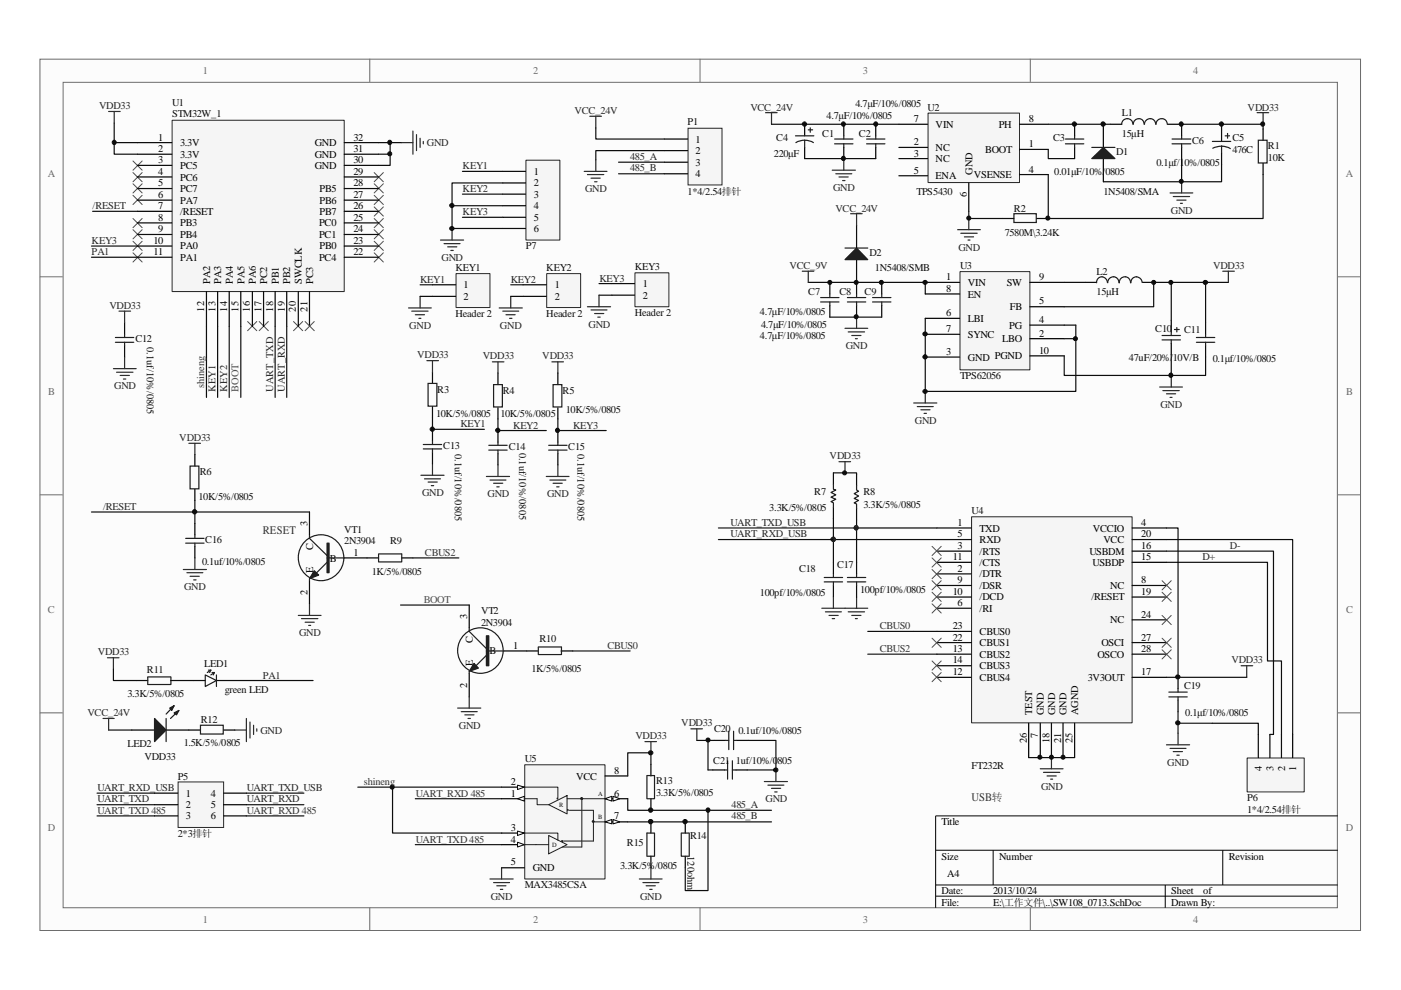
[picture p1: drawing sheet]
<svg xmlns="http://www.w3.org/2000/svg" width="297mm" height="210mm" viewBox="0 0 297 210" stroke-linecap="round" stroke-linejoin="round" font-family="sans-serif">
<path d="M8.6 12.6h279.9v184.7h-279.9z" fill="#fcfcfc"/>
<path d="M8.5 12.5h280v184.8h-280z" fill="none" stroke="#6a6a6a" stroke-width=".21"/>
<path d="M13.5 17.5h270v175h-270z" fill="#fcfcfc"/>
<g fill="none" stroke="#6a6a6a" stroke-width=".21">
<path d="M13.4 17.5h270.1v175h-270.1zM78.4 12.5v4.9M148.4 12.5v4.9M218.4 12.5v4.9M8.5 58.7h4.8M283.6 58.7h4.9M8.5 104.9h4.8M283.6 104.9h4.9M8.5 151.1h4.8M283.6 151.1h4.9M78.4 192.5v4.9M148.4 192.5v4.9"/>
<path d="M218.4 192.5v4.9"/>
</g>
<path d="M283.6 173h-85.2v19.5M198.4 180.3h85.2M198.4 187.6h85.2M198.4 190h85.2M210.6 180.3v7.3M247.1 187.6v4.9M259.2 180.3v7.3" fill="none" stroke="#000" stroke-width=".21"/>
<g fill="#0e0e0e" stroke="#0e0e0e" stroke-width=".21">
<circle cx="176.7" cy="114.4" r=".45"/>
<circle cx="181.5" cy="111.9" r=".44"/>
</g>
<path d="M146 27.3h7.1v11.9h-7.1z" fill="#f5f5f5"/>
<path d="M145.9 27.2h7.2v12h-7.2z" fill="none" stroke="#262626" stroke-width=".21"/>
<g fill="none" stroke="#000" stroke-width=".25">
<path d="M140.9 29.5h4.9M140.9 31.9h4.9M140.9 34.4h4.9M140.9 36.8h4.9M170.6 26.3v2.5M170.6 31.3v2.3M178.9 26.3v2.5M178.9 31.3v2.3M185.7 26.3v2.5M185.7 31.3v2.3M227.8 26.3v2.5M227.8 31.3v2.3"/>
<path d="M233.9 26.3v5M233.9 33.6v4.9M235.4 26.3h2.4M247.6 26.3h2.4M250.5 26.3v2.5M250.5 31.3v2.3M259 27.5v2.5M259 32.4v2.5M267.8 27.4v2.3M267.8 34.6v2.4M212.5 46.3h2.5M219.8 46.3h2.4"/>
<path d="M27.9 154.8h4.9M28.9 144.3h2.4M35.2 154.8h4.8M36.2 144.3h2.4M41.1 144.3h2.4M45.9 144.3h2.4"/>
</g>
<g fill="none" stroke="#1c1c1c" stroke-width=".25">
<path d="M168.7 28.8h3.9M170.6 29.7l1.2 .2 .7 .3M170.6 29.7l-1.2 .2-.7 .3M170.6 29.7v1.6M171.4 27.5h.9M171.8 27.1v.9M177 29.5h3.8M177 30.5h3.8M178.9 28.8v.7M178.9 30.5v.8M183.7 29.5h3.9M183.7 30.5h3.9"/>
<path d="M185.7 28.8v.7M185.7 30.5v.8M225.9 29.5h3.9M225.9 30.5h3.9M227.8 28.8v.7M227.8 30.5v.8M231.5 31.3h4.9M237.8 26.3a1.19 1.19 0 0 1 1.2-1.1 1.19 1.19 0 0 1 1.2 1.1M240.3 26.3a1.14 1.14 0 0 1 1.1-1.1 1.14 1.14 0 0 1 1.2 1.1M242.7 26.3a1.19 1.19 0 0 1 1.1-1.1 1.19 1.19 0 0 1 1.2 1.1M245.1 26.3a1.19 1.19 0 0 1 1.2-1.1 1.19 1.19 0 0 1 1.2 1.1M248.5 29.5h4"/>
<path d="M248.5 30.5h4M250.5 28.8v.7M250.5 30.5v.8M257 30h3.9M259 31l1.2 .2 .7 .3M259 31l-1.9 .4M259 31v1.4M259.8 28.8h.9M260.3 28.3v1M266.8 29.7h1.8v4.9h-1.8zM215 45.3h4.7v1.9h-4.7zM31.3 143.6v1.4"/>
<path d="M31.3 143.5h4.9M35.2 152.3v4.9M36.2 143.5v1.6h-4.9M36.9 149.6l-1.7 1.8M37.9 150.6l-1.7 1.7M43.5 143.1l2.4 1.2-2.4 1.3zM44.2 142.1h.5M44.7 142.1l-.8 .5M44.7 142.1l-.3 .5M45 142.6h.5M45.5 142.6l-.8 .5M45.5 142.6l-.3 .5"/>
<path d="M45.9 143.1v2.5"/>
</g>
<g fill="#1c1c1c" stroke="#1c1c1c" stroke-width=".25">
<path d="M231.5 33.6l2.4-2.3 2.5 2.3z" fill-rule="evenodd"/>
<path d="M32.8 152.3l2.4 2.5-2.4 2.4z" fill-rule="evenodd"/>
<path d="M36.9 151.1l1-.5-.5 1z" fill-rule="evenodd"/>
<path d="M36 150.1l.9-.5-.5 1z" fill-rule="evenodd"/>
</g>
<g fill="none" stroke="#262626" stroke-width=".25">
<path d="M123.9 36.3h4.8M124.5 37h3.5M125.1 24.7h2.4M125.3 37.8h2M126.1 38.5h.5M126.3 24.7v2.4M126.3 33.9v2.4M266.5 23.9h2.5M267.8 23.9v2.4M22.8 139.5h2.4M24 139.5v2.4M49.8 154.8h2.4"/>
<path d="M52.2 152.3v4.9M53 153.1v3.4M53.8 153.8v1.9M54.4 154.5v.5"/>
</g>
<path d="M24.2 26.1v6.6h4.9M24.2 30.2h4.9M126.3 27.1v2.4h14.6M140.9 31.9h-14.6v2M19.6 44.8h9.5M51.1 69.2v15.1M24 141.9v2.4h4.9" fill="none" stroke="#0e0e0e" stroke-width=".25"/>
<g fill="none" stroke="#4c4c4c" stroke-width=".21">
<path d="M28.2 36.6l1.9 1.9M28.2 39l1.9 1.9M28.2 34.1l1.9 2M30.1 36.6l-1.9 1.9M30.1 39l-1.9 1.9M30.1 34.1l-1.9 2M79.3 36.6l2 1.9M79.3 39l2 1.9M81.3 36.6l-2 1.9M81.3 39l-2 1.9M28.2 41.4l1.9 2M28.2 46.3l1.9 2"/>
<path d="M28.2 48.7l1.9 1.9M28.2 51.2l1.9 1.9M28.2 53.6l1.9 2M30.1 41.4l-1.9 2M30.1 46.3l-1.9 2M30.1 48.7l-1.9 1.9M30.1 51.2l-1.9 1.9M30.1 53.6l-1.9 2M79.3 41.4l2 2M79.3 51.2l2 1.9M79.3 53.6l2 2M79.3 43.9l2 1.9"/>
<path d="M79.3 46.3l2 2M79.3 48.7l2 1.9M81.3 41.4l-2 2M81.3 51.2l-2 1.9M81.3 53.6l-2 2M81.3 43.9l-2 1.9M81.3 46.3l-2 2M81.3 48.7l-2 1.9M52.5 68.2l1.9 1.9M54.4 68.2l-1.9 1.9M54.9 68.2l2 1.9M56.9 68.2l-2 1.9"/>
<path d="M62.2 68.2l2 1.9M64.2 68.2l-2 1.9"/>
</g>
<path d="M36.6 25.6h36.4v36.2h-36.4z" fill="#f5f5f5"/>
<path d="M36.5 25.5h36.5v36.3h-36.5z" fill="none" stroke="#262626" stroke-width=".21"/>
<g fill="none" stroke="#000" stroke-width=".25">
<path d="M29.1 30.2h7.3M29.1 32.7h7.3M29.1 35.1h7.3M29.1 37.5h7.3M29.1 40h7.3M73 30.2h7.3M73 32.7h7.3M73 35.1h7.3M73 37.5h7.3M73 40h7.3M29.1 42.4h7.3M29.1 44.8h7.3"/>
<path d="M29.1 47.3h7.3M29.1 49.7h7.3M29.1 52.2h7.3M29.1 54.5h7.3M73 42.4h7.3M73 44.8h7.3M73 47.3h7.3M73 49.7h7.3M73 52.2h7.3M73 54.5h7.3M43.8 61.8v7.4M46.1 61.8v7.4"/>
<path d="M48.6 61.8v7.4M51.1 61.8v7.4M53.5 61.8v7.4M55.9 61.8v7.4M58.3 61.8v7.4M60.8 61.8v7.4M63.2 61.8v7.4M65.6 61.8v7.4"/>
</g>
<g fill="none" stroke="#0e0e0e" stroke-width=".25">
<path d="M80.3 30.2h4.9M80.3 32.7h2.4M82.7 30.2v4.9h-2.4M131.1 34.4h9.8M131.1 36.8h9.8M43.8 69.2v15.1M58.3 69.2v15.1M60.8 69.2v15.1M20.6 170.6h12.2M20.6 168.2h12.2M20.6 173h12.2M52.2 170.6h12.2"/>
<path d="M52.2 168.2h12.2M52.2 173h12.2"/>
</g>
<path d="M23 23.6h2.5M24.2 23.6v2.5M85.2 30.2h2.3M87.5 27.8v4.9M88.3 28.5v3.4M89.1 29.3v2M89.7 30v.5" fill="none" stroke="#262626" stroke-width=".25"/>
<path d="M64.7 68.2l1.9 1.9M66.6 68.2l-1.9 1.9" fill="none" stroke="#4c4c4c" stroke-width=".21"/>
<path d="M206.1 109.7h33.9v43.6h-33.9z" fill="#f5f5f5"/>
<path d="M206 109.6h34v43.7h-34z" fill="none" stroke="#262626" stroke-width=".21"/>
<g fill="none" stroke="#000" stroke-width=".25">
<path d="M91.7 78.9v2.4M91.7 86.2v2.4M91.7 91v2.5M91.7 95.9v2.4M176.7 119.2v2.5M198.6 111.9h7.3M198.6 116.9h7.3M198.6 114.4h7.3M198.6 119.2h7.3M240 111.9h7.3M240 116.9h7.3M240 114.4h7.3"/>
<path d="M240 119.2h7.3M99.5 128.3v4.8M106.8 138h4.9M176.7 124.1v2.5M198.6 121.7h7.3M198.6 129h7.3M198.6 124.1h7.3M198.6 126.6h7.3M198.6 138.7h7.3M198.6 136.2h7.3M198.6 133.9h7.3M240 124.1h7.3"/>
<path d="M240 126.6h7.3M240 138.7h7.3M240 136.2h7.3M240 131.4h7.3M99.5 142.8v5M198.6 143.6h7.3M198.6 141.2h7.3M218.1 153.3v7.3M220.6 153.3v7.3M222.9 153.3v7.3M225.4 153.3v7.3M227.8 153.3v7.3"/>
<path d="M240 143.6h7.3"/>
</g>
<path d="M176.7 114.4h21.9M176.7 110v9.2M181.6 111.9h17M181.6 110.3v8.9M247.3 111.9h2.5v31.7h-2.5M247.3 114.4h26.8v41.3M84.9 128.3h14.6M193.7 133.9h4.9M257 153.3h9.8v2.4M218.1 160.6h9.7" fill="none" stroke="#0e0e0e" stroke-width=".25"/>
<g fill="none" stroke="#262626" stroke-width=".25">
<path d="M91.7 98.3v2.5M89.2 100.8h4.9M90 101.5h3.4M90.8 102.2h1.9M91.4 103h.5M174.2 129h9.8M175 129.7h3.4M175.8 130.5h1.9M176.4 131.2h.6M176.7 126.6v2.4M179.8 129.7h3.5M180.6 130.5h1.9"/>
<path d="M181.4 131.2h.4M181.6 126.6v2.4M97 150.1h4.9M97.8 150.9h3.4M98.6 151.6h1.9M99.2 152.3h.5M99.5 147.8v2.3M247.3 157.9h4.9M248.1 158.7h3.4M248.8 159.4h1.9M249.8 155.5v2.4M220.6 163h4.8"/>
<path d="M221.2 163.8h3.5M222 164.5h1.9M222.8 165.2h.4M222.9 160.6v2.4M249.5 160.1h.5"/>
</g>
<g fill="none" stroke="#4c4c4c" stroke-width=".21">
<path d="M197.6 118.3l2 1.9M197.6 115.8l2 2M199.6 118.3l-2 1.9M199.6 115.8l-2 2M197.6 135.3l2 2M197.6 128l2 2M197.6 125.6l2 1.9M197.6 123.1l2 2M197.6 120.7l2 2M199.6 135.3l-2 2M199.6 128l-2 2M199.6 125.6l-2 1.9"/>
<path d="M199.6 123.1l-2 2M199.6 120.7l-2 2M246.4 123.1l1.9 2M246.4 125.6l1.9 1.9M246.4 130.5l1.9 1.9M246.4 135.3l1.9 2M246.4 137.8l1.9 1.9M248.3 123.1l-1.9 2M248.3 125.6l-1.9 1.9M248.3 130.5l-1.9 1.9M248.3 135.3l-1.9 2M248.3 137.8l-1.9 1.9"/>
<path d="M197.6 142.6l2 1.9M197.6 140.1l2 2M199.6 142.6l-2 1.9M199.6 140.1l-2 2"/>
</g>
<path d="M152.3 114.4h24.4M152.3 111.9h29.3M121.4 138h12.2M184 138.7h14.6M184 133.9h9.7M249.8 150.9v4.6M249.8 153.3h7.2" fill="none" stroke="#151515" stroke-width=".25"/>
<g fill="none" stroke="#1c1c1c" stroke-width=".25">
<path d="M89.7 94.2h3.9M89.7 95.2h3.9M90.8 81.3h1.8v4.8h-1.8zM91.7 93.5v.7M91.7 95.2v.7M99.5 133.1v.8l3.6 3.6M103.1 139l-2.2 2.2M103.1 138h3.7M174.8 122.4h3.8M174.8 123.4h3.8M176.7 121.7v.7M176.7 123.4v.7"/>
<path d="M99.5 142.3v.5"/>
<circle cx="101.9" cy="137.9" r="4.8"/>
</g>
<g fill="#262626" stroke="#262626" stroke-width=".21">
<circle cx="176.7" cy="114.4" r=".45"/>
<circle cx="181.5" cy="111.9" r=".44"/>
</g>
<g fill="#1c1c1c" stroke="#1c1c1c" stroke-width=".25">
<path d="M103.1 134.8h.5v6.4h-.5z" fill-rule="evenodd"/>
<path d="M100.5 140.6l.9 1.1-1.9 .6z" fill-rule="evenodd"/>
</g>
<path d="M37.8 165.9h9.6v9.5h-9.6z" fill="#f5f5f5"/>
<path d="M37.8 165.8h9.6v9.6h-9.6z" fill="none" stroke="#262626" stroke-width=".21"/>
<path d="M65.6 108.6v4.8M73 118.3h7.3M85.2 118.3h2.3M65.6 123.1v4.9M32.8 168.2h4.9M32.8 170.6h4.9M32.8 173h4.9M47.4 168.2h4.8M47.4 170.6h4.8M47.4 173h4.8M145.3 174.3v2.3M145.3 181.5v2.5" fill="none" stroke="#000" stroke-width=".25"/>
<g fill="none" stroke="#262626" stroke-width=".25">
<path d="M177.9 97.9h2.4M179.2 97.9v2.4M41.3 118.3v2.4M38.9 120.7h4.9M39.6 121.4h3.4M40.3 122.2h1.9M41.1 123h.5M63.2 130.5h4.9M63.9 131.2h3.5M64.7 131.9h1.9M65.4 132.6h.5M65.6 128v2.5"/>
<path d="M136.7 157.2h2.5M138 157.2v2.4M263.1 141.2h2.5M264.3 141.2v2.4M103.9 186.4h4.9M104.6 187.1h3.4M105.3 187.8h2M106.1 188.6h.5M106.3 184v2.4M135.6 186.4h4.8M136.3 187.1h3.4M137 187.8h1.9"/>
<path d="M137.8 188.6h.5M138 184v2.4"/>
</g>
<path d="M19.4 108.6h21.9v2.4M41.3 106.1v2.5h24.3M87.5 118.3h9.8M249.8 143.6h14.5" fill="none" stroke="#0e0e0e" stroke-width=".25"/>
<g fill="none" stroke="#1c1c1c" stroke-width=".25">
<path d="M65.6 113.4v.7l3.7 3.7M69.3 119.2l-2.2 2.2M69.3 118.3h3.7M80.3 117.4h4.9v1.7h-4.9M80.3 117.5v1.6M65.6 122.7v.4M144.4 176.6v4.9h1.6M144.5 176.6h1.5M146.1 176.6v4.9"/>
<circle cx="68" cy="118.2" r="4.9"/>
</g>
<g fill="#1c1c1c" stroke="#1c1c1c" stroke-width=".25">
<path d="M69.3 115.2h.5v6.2h-.5z" fill-rule="evenodd"/>
<path d="M66.6 121l1 .9-2 .8z" fill-rule="evenodd"/>
</g>
<path d="M111.3 162.2h17v24.2h-17z" fill="#f5f5f5"/>
<path d="M111.3 162.2h17v24.2h-17z" fill="none" stroke="#262626" stroke-width=".21"/>
<path d="M106.3 166.9h4.9" fill="none" stroke="#000" stroke-width=".25"/>
<path d="M109.7 166.5l1.5 .4-1.5 .5z" fill-rule="evenodd" fill="#fcfcfc" stroke="#000" stroke-width=".21"/>
<path d="M106.3 176.6h4.9" fill="none" stroke="#000" stroke-width=".25"/>
<path d="M109.7 176.2l1.5 .4-1.5 .5z" fill-rule="evenodd" fill="#fcfcfc" stroke="#000" stroke-width=".21"/>
<path d="M106.3 179.1h4.9" fill="none" stroke="#000" stroke-width=".25"/>
<path d="M109.7 178.6l1.5 .5-1.5 .5z" fill-rule="evenodd" fill="#fcfcfc" stroke="#000" stroke-width=".21"/>
<path d="M106.3 169.3h4.9M128.3 164.5h4.8" fill="none" stroke="#000" stroke-width=".25"/>
<path d="M109.7 169.3l1.5-.5v1.1z" fill-rule="evenodd" fill="#fcfcfc" stroke="#000" stroke-width=".21"/>
<path d="M128.3 169.3h4.8" fill="none" stroke="#000" stroke-width=".25"/>
<g fill="#fcfcfc" stroke="#000" stroke-width=".21">
<path d="M128.3 169.3l1.4-.5v1.1z" fill-rule="evenodd"/>
<path d="M130 168.8l1.4 .5-1.4 .6z" fill-rule="evenodd"/>
</g>
<path d="M128.3 174.3h4.8" fill="none" stroke="#000" stroke-width=".25"/>
<g fill="#fcfcfc" stroke="#000" stroke-width=".21">
<path d="M128.3 174.3l1.4-.5v.9z" fill-rule="evenodd"/>
<path d="M130 173.8l1.4 .5-1.4 .4z" fill-rule="evenodd"/>
</g>
<path d="M106.3 184h4.9" fill="none" stroke="#000" stroke-width=".25"/>
<g fill="none" stroke="#1c1c1c" stroke-width=".21">
<path d="M111.2 166.9h7.1v2.2M111.2 169.3h2.7v1.3h2.4M111.2 176.6h7.1v1.6M111.2 179.1h5.1M116.3 177.1l3.9 2-3.9 1.9zM116.3 170.6l3.9-1.9v3.9zM118.1 169.2h.2v.2h-.2zM119.1 178.2h.2v.2h-.2zM120.2 169.3h8.1M120.3 171.7l.2 .1zM120.6 171.8h5.2v6.5h-6.3M123.4 169.3v10.3h-4.2"/>
<path d="M125.8 174.3h2.5"/>
</g>
<g fill="#1c1c1c" stroke="#1c1c1c" stroke-width=".21">
<path d="M123.1 169.2h.4v.3h-.3z" fill-rule="evenodd"/>
<path d="M125.6 174.1l.4 .1-.3 .1z" fill-rule="evenodd"/>
</g>
<path d="M75.9 166.9h30.4M83.2 166.9v9.7h23.1M88.1 179.1h18.2M88.1 169.3h18.2M133.1 169.3v2.5h17v17h-4.8v-4.8M133.1 174.3h30.5M138 162.1v-2.5h-4.9v4.9M150.1 171.8h13.5" fill="none" stroke="#0e0e0e" stroke-width=".25"/>
<path d="M90.5 76.5h2.5M91.7 76.5v2.4M40 94h2.5M41.3 94v2.4" fill="none" stroke="#262626" stroke-width=".25"/>
<path d="M96.8 58.1h7.1v7.1h-7.1z" fill="#f5f5f5"/>
<path d="M96.7 58h7.2v7.2h-7.2z" fill="none" stroke="#262626" stroke-width=".21"/>
<path d="M91.7 60.4h4.9M91.7 62.8h4.9" fill="none" stroke="#000" stroke-width=".25"/>
<g fill="none" stroke="#262626" stroke-width=".25">
<path d="M86.6 65.3h4.8M87.3 66h3.5M88.1 66.7h1.9M88.8 67.5h.4M89.1 62.8v2.5M104.4 76.7h2.4M105.6 76.7v2.4M117 76.7h2.5M118.3 76.7v2.4M105.6 98.6v2.4M118.3 98.6v2.4M103.1 101h4.9"/>
<path d="M103.9 101.8h3.4M104.6 102.5h2M105.3 103.2h.5M115.8 101h4.8M116.6 101.8h3.4M117.3 102.5h1.9M118 103.2h.5"/>
</g>
<path d="M19.4 54.5h9.7M19.4 52.2h9.7M46.1 69.2v15.1M48.6 69.2v15.1M89.1 60.4h2.6M89.1 62.8h2.6M91.7 88.6v2.4h11M105.6 88.8v2.5h10.2M118.3 88.8v2.5h10.2M23 154.8h4.9" fill="none" stroke="#0e0e0e" stroke-width=".25"/>
<path d="M116 58.1h7.1v7.1h-7.1z" fill="#f5f5f5"/>
<path d="M115.9 58h7.2v7.2h-7.2z" fill="none" stroke="#262626" stroke-width=".21"/>
<path d="M110.9 60.4h4.9M110.9 62.8h4.9" fill="none" stroke="#000" stroke-width=".25"/>
<path d="M105.8 65.3h4.9M106.6 66h3.4M107.3 66.7h1.9M108 67.5h.5M108.3 62.8v2.5" fill="none" stroke="#262626" stroke-width=".25"/>
<path d="M108.3 60.4h2.6M108.3 62.8h2.6" fill="none" stroke="#0e0e0e" stroke-width=".25"/>
<path d="M134.7 57.9h7.1v7.1h-7.1z" fill="#f5f5f5"/>
<path d="M134.6 57.8h7.2v7.2h-7.2z" fill="none" stroke="#262626" stroke-width=".21"/>
<path d="M129.7 60.1h4.8M129.7 62.6h4.8" fill="none" stroke="#000" stroke-width=".25"/>
<path d="M124.5 65h5M125.3 65.7h3.4M126.1 66.5h1.9M126.7 67.2h.6M127 62.6v2.4" fill="none" stroke="#262626" stroke-width=".25"/>
<path d="M127 60.1h2.7M127 62.6h2.7" fill="none" stroke="#0e0e0e" stroke-width=".25"/>
<path d="M196.8 24.1h19.4v14.6h-19.4z" fill="#f5f5f5"/>
<path d="M196.8 24h19.4v14.7h-19.4z" fill="none" stroke="#262626" stroke-width=".21"/>
<g fill="none" stroke="#000" stroke-width=".25">
<path d="M190.6 26.3h6.1M190.6 31.3h6.1M190.6 33.6h6.1M190.6 37.3h6.1M205.4 38.8v6M216.2 26.3h6M216.2 31.7h6M216.2 37h6M175.9 59.9v2.4M181.6 59.9v2.4M186.9 59.9v2.4M230 59.9h2.5"/>
<path d="M242.2 59.9h2.4M26.4 68.4v2.5M26.4 73.3v2.4M105.6 79.1v2.4M118.3 79.1v2.4M175.9 64.8v2.4M181.6 64.8v2.4M186.9 64.8v2.4M248.3 67.9v2.5M248.3 72.8v2.4M255.6 68.4v2.5M255.6 73.3v2.4"/>
<path d="M41.3 96.4v2.4M105.6 86.5v2.3M105.6 91.3v2.4M105.6 96.2v2.4M118.3 86.5v2.3M118.3 91.3v2.4M118.3 96.2v2.4M41.3 103.7v2.4M41.3 111v2.4M41.3 115.8v2.5M176.7 100.3v2.4M176.7 107.6v2.4"/>
<path d="M181.6 100.5v2.5M181.6 107.8v2.5M181.6 119.2v2.5M111.7 138h2.4M119 138h2.4M181.6 124.1v2.5M40 154.8h2.5M47.4 154.8h2.4M151.4 157h2.4M156.2 157h2.5M249.8 143.6v2.4M249.8 148.4v2.5"/>
<path d="M138 162.1v2.4M138 169.3v2.5M138 174.3v2.3M151.1 163.3h2.5M156 163.3h2.4M138 181.5v2.5"/>
</g>
<g fill="none" stroke="#262626" stroke-width=".25">
<path d="M162.3 23.9h2.5M163.6 23.9v2.4M176.4 36.1h5M177.2 36.8h3.4M177.9 37.5h1.9M178.6 38.3h.6M178.9 33.6v2.5M250.5 38.5v2.4M170.1 57.5h2.5M171.4 57.5v2.4M203 48.7h4.9M203.7 49.5h3.5"/>
<path d="M204.5 50.2h1.9M205.2 50.9h.5M205.4 46.3v2.4M248.1 40.9h4.8M248.8 41.7h3.4M249.5 42.4h2M250.3 43.1h.4M259.2 57.5h2.5M260.4 57.5v2.4M24 78.2h4.9M24.7 78.9h3.5M25.2 66h2.5"/>
<path d="M25.5 79.6h1.9M26.4 66v2.4M26.4 75.7v2.5M179.2 69.6h4.8M179.8 70.4h3.5M180.6 71.1h1.9M181.4 71.8h.4M181.6 67.2v2.4M248.3 79.6v2.5M26.2 80.4h.5M193.7 85.4h4.9M194.5 86.2h3.4"/>
<path d="M195.2 86.9h2M195.9 87.6h.5M196.2 83v2.4M245.9 82.1h4.8M246.5 82.8h3.5M247.3 83.5h2M248.1 84.3h.4M146.5 154.5h2.4M147.7 154.5v2.5M162.1 165.7h4.9M162.8 166.5h3.4M163.6 167.1h1.9"/>
<path d="M164.3 167.9h.5M164.5 163.3v2.4"/>
</g>
<g fill="none" stroke="#0e0e0e" stroke-width=".25">
<path d="M163.6 26.3h27M170.6 33.6h15.1M222.2 31.7v1.9h5.6M222.2 37v9.3h45.6v-9.3M222.2 26.3h13.2M250 26.3h17.8v1.1M250.5 33.6v4.9h-16.6M259 34.9v3.6h-8.5M259 26.3v1.2M171.4 59.9h24.8v2.4M205.4 44.8v1.5h7.1M225.6 59.9h4.4"/>
<path d="M248.3 59.9v8M255.6 59.9v8.5M260.4 59.9h-15.8v5.1h-19M175.9 67.2h11M248.3 75.2v4.4h-22.7v-4.1M255.6 75.7v3.9h-7.3M176.7 100.3h4.9v.2M48.3 144.3h18.1M147.7 157h3.7M150.1 157v6.3h1M158.7 157h5.8v6.3h-6.1"/>
</g>
<g fill="none" stroke="#1c1c1c" stroke-width=".25">
<path d="M234.8 59.9a1.15 1.15 0 0 0-1.2-1.2 1.15 1.15 0 0 0-1.1 1.3M234.9 60a1.19 1.19 0 0 1 1.2-1.3 1.19 1.19 0 0 1 1.1 1.3M237.3 60a1.19 1.19 0 0 1 1.2-1.3 1.19 1.19 0 0 1 1.2 1.3M242.1 59.9a1.19 1.19 0 0 0-1.2-1.2 1.19 1.19 0 0 0-1.1 1.3M24.5 71.6h3.9M24.5 72.6h3.9M26.4 70.9v.7M26.4 72.6v.7M174 63.1h3.9M174 64h3.9M175.9 62.3v.8M175.9 64v.8"/>
<path d="M179.7 63.1h3.9M179.7 64h3.9M181.6 62.3v.8M181.6 64v.8M185 63.1h3.9M185 64h3.9M186.9 62.3v.8M186.9 64v.8M246.4 71.1h3.9M246.4 72.1h3.9M248.3 70.4v.7M248.3 72.1v.7"/>
<path d="M249 69.9h1M249.5 69.4v1M253.7 71.6h3.9M253.7 72.6h3.9M255.6 70.9v.7M255.6 72.6v.7M40.3 98.8h1.9v4.8h-1.9zM103.6 94.4h3.9M103.6 95.4h3.9M104.6 81.5h1.9v4.8h-1.9zM105.6 93.7v.7M105.6 95.4v.8"/>
<path d="M116.3 94.4h3.9M116.3 95.4h3.9M117.3 81.5h1.8v4.8h-1.8zM118.3 93.7v.7M118.3 95.4v.8M39.4 114.1h3.9M39.4 115.2h3.9M41.3 113.4v.7M41.3 115.2v.6M176.7 102.7v1l.5 .2-1 .5 1 .5-1 .5 1 .4-1 .6 .5 .2v1M181.6 103v.9l.4 .3-.9 .5 .9 .5-.9 .5 .9 .4-.9 .5 .5 .3v.9M114.1 137.3v1.4"/>
<path d="M114.1 137.2h4.9M119 137.2v1.6h-4.9M179.7 122.4h3.9M179.7 123.4h3.9M181.6 121.7v.7M181.6 123.4v.7M42.5 153.8h4.8v1.8h-4.8zM153.8 157h.7M154.5 155v3.9M155.5 155v3.9M155.5 157h.7M247.8 146.7h3.9"/>
<path d="M247.8 147.8h3.9M249.8 146v.7M249.8 147.8v.6M137.2 164.4h1.6v4.9M137.2 164.5v4.8M137.2 169.3h1.5M153.6 163.3h.7M154.3 161.3v3.9M155.3 161.3v3.9M155.3 163.3h.7M137.2 181.5v-4.9h1.6v4.9M137.2 181.5h1.5"/>
</g>
<path d="M203.6 57.7h14.8v20.7h-14.8z" fill="#f5f5f5"/>
<path d="M203.5 57.6h14.9v20.8h-14.9z" fill="none" stroke="#262626" stroke-width=".21"/>
<path d="M181.6 47.8v4.8M181.6 55v4.9M196.2 59.9h7.3M218.4 59.9h7.2M196.2 62.3h7.3M196.2 67.5h7.3M196.2 70.9h7.3M196.2 75.7h7.3M218.4 65h7.2M218.4 71.8h7.2M218.4 68.9h7.2M218.4 75.5h7.2" fill="none" stroke="#000" stroke-width=".25"/>
<path d="M196.2 67.5v15.5h31.9v-11.2M225.6 68.9h2.5v2.9h-2.5M38.6 144.3h2.5" fill="none" stroke="#0e0e0e" stroke-width=".25"/>
<path d="M181.6 52.6l2.4 2.4h-4.8z" fill-rule="evenodd" fill="#1c1c1c" stroke="#1c1c1c" stroke-width=".25"/>
<path d="M179.2 52.6h4.8" fill="none" stroke="#1c1c1c" stroke-width=".25"/>
<path d="M180.3 45.3h2.5M181.6 45.3v2.5M21.8 152.3h2.4M23 152.3v2.5" fill="none" stroke="#262626" stroke-width=".25"/>
<path d="M264.5 160.8h12v7.1h-12z" fill="#f5f5f5"/>
<path d="M264.4 160.7h12.1v7.2h-12.1z" fill="none" stroke="#262626" stroke-width=".21"/>
<path d="M266.8 155.7v4.9M269.2 155.7v4.9M271.7 155.7v4.9M274.1 155.7v4.9" fill="none" stroke="#000" stroke-width=".25"/>
<path d="M247.3 119.2h21.4v20.9h3v15.6M247.3 116.9h22.7v38.8h-.8" fill="none" stroke="#0e0e0e" stroke-width=".25"/>
<path d="M111.6 34.1h7.1v16.8h-7.1z" fill="#f5f5f5"/>
<path d="M111.5 34h7.2v16.9h-7.2z" fill="none" stroke="#262626" stroke-width=".21"/>
<path d="M106.6 36.3h4.8M106.6 38.8h4.8M106.6 41.2h4.8M106.6 43.6h4.8M106.6 46.1h4.8M106.6 48.4h4.8" fill="none" stroke="#000" stroke-width=".25"/>
<path d="M98 36.3h8.6M106.6 38.8h-10.8v4.8h10.8M95.8 43.6v4.8h10.8M98 41.2h8.6M98 46.1h8.6" fill="none" stroke="#0e0e0e" stroke-width=".25"/>
<path d="M93.4 50.9h4.9M94.1 51.7h3.4M94.9 52.3h2M95.6 53.1h.5M95.8 48.4v2.5" fill="none" stroke="#262626" stroke-width=".25"/>
<g fill="#0e0e0e" stroke="#0e0e0e" stroke-width=".21">
<circle cx="24.2" cy="30.2" r=".44"/>
<circle cx="41.3" cy="108.5" r=".47"/>
<circle cx="82.6" cy="32.6" r=".43"/>
<circle cx="82.6" cy="30.2" r=".44"/>
<circle cx="83.1" cy="166.9" r=".43"/>
<circle cx="91.7" cy="91" r=".45"/>
<circle cx="95.8" cy="48.4" r=".44"/>
<circle cx="95.8" cy="43.6" r=".45"/>
<circle cx="105.6" cy="91.2" r=".45"/>
<circle cx="118.2" cy="91.2" r=".44"/>
<circle cx="138" cy="174.2" r=".48"/>
<circle cx="138" cy="171.8" r=".47"/>
<circle cx="138" cy="159.6" r=".46"/>
<circle cx="145.2" cy="174.2" r=".46"/>
<circle cx="150.1" cy="171.8" r=".44"/>
<circle cx="150.1" cy="156.9" r=".43"/>
<circle cx="164.5" cy="163.3" r=".44"/>
<circle cx="170.6" cy="26.3" r=".45"/>
<circle cx="175.9" cy="59.9" r=".43"/>
<circle cx="178.8" cy="33.6" r=".44"/>
<circle cx="178.8" cy="26.3" r=".44"/>
<circle cx="179.1" cy="100.3" r=".43"/>
<circle cx="181.5" cy="67.2" r=".43"/>
<circle cx="181.5" cy="59.9" r=".43"/>
<circle cx="185.7" cy="26.3" r=".44"/>
<circle cx="186.9" cy="59.9" r=".43"/>
<circle cx="196.2" cy="83" r=".44"/>
<circle cx="196.1" cy="75.7" r=".45"/>
<circle cx="196.2" cy="70.8" r=".44"/>
<circle cx="196.2" cy="59.9" r=".44"/>
<circle cx="205.4" cy="46.2" r=".43"/>
<circle cx="220.5" cy="160.5" r=".43"/>
<circle cx="222.2" cy="46.2" r=".43"/>
<circle cx="222.9" cy="160.5" r=".43"/>
<circle cx="225.4" cy="160.5" r=".43"/>
<circle cx="227.8" cy="26.3" r=".46"/>
<circle cx="228" cy="71.8" r=".43"/>
<circle cx="233.9" cy="26.3" r=".47"/>
<circle cx="244.6" cy="59.9" r=".43"/>
<circle cx="248.2" cy="79.6" r=".44"/>
<circle cx="248.2" cy="59.9" r=".43"/>
<circle cx="249.7" cy="153.3" r=".46"/>
<circle cx="249.7" cy="143.5" r=".46"/>
<circle cx="250.4" cy="38.5" r=".43"/>
<circle cx="250.4" cy="26.3" r=".44"/>
<circle cx="255.6" cy="59.9" r=".46"/>
<circle cx="259" cy="26.3" r=".45"/>
<circle cx="267.7" cy="26.3" r=".44"/>
</g>
<g font-size="2.5" fill="#343434">
<text x="55.7" y="113.1">RESET</text>
<text x="206" y="169.8">USB转</text>
</g>
<g font-size="2.2" fill="#696969">
<text x="43" y="15.7">1</text>
<text x="113" y="15.7">2</text>
<text x="183" y="15.7">3</text>
<text x="253" y="15.7">4</text>
<text x="10.2" y="37.6">A</text>
<text x="285.3" y="37.6">A</text>
<text x="10.2" y="83.8">B</text>
<text x="285.4" y="83.8">B</text>
<text x="10.2" y="130">C</text>
<text x="285.4" y="130">C</text>
<text x="10.2" y="176.2">D</text>
<text x="285.3" y="176.2">D</text>
<text x="43" y="195.7">1</text>
<text x="113" y="195.7">2</text>
<text x="183" y="195.7">3</text>
<text x="253" y="195.7">4</text>
</g>
<g font-size="2.2" fill="#262626">
<text x="21" y="23.2">VDD33</text>
<text x="159.1" y="23.5">VCC_24V</text>
<text x="264.5" y="23.5">VDD33</text>
<text x="121.8" y="24.1">VCC_24V</text>
<text x="90.5" y="31">GND</text>
<text x="98" y="35.8">KEY1</text>
<text x="133.6" y="33.9">485_A</text>
<text x="98" y="40.7">KEY2</text>
<text x="124" y="40.7">GND</text>
<text x="133.6" y="36.3">485_B</text>
<text x="176.6" y="40.5">GND</text>
<text x="19.6" y="44.4">/RESET</text>
<text x="98" y="45.6">KEY3</text>
<text x="177.1" y="44.9">VCC_24V</text>
<text x="248.2" y="45.4">GND</text>
<text x="19.4" y="51.7">KEY3</text>
<text x="203.2" y="53.2">GND</text>
<text x="19.4" y="54.1">PA1</text>
<text x="89.1" y="60">KEY1</text>
<text x="93.6" y="55.3">GND</text>
<text x="108.3" y="60">KEY2</text>
<text x="127.1" y="59.7">KEY3</text>
<text x="167.4" y="57">VCC_9V</text>
<text x="257.2" y="57">VDD33</text>
<text x="23.2" y="65.5">VDD33</text>
<text x="86.8" y="69.7">GND</text>
<text x="106" y="69.7">GND</text>
<text x="124.8" y="69.4">GND</text>
<text x="88.5" y="76">VDD33</text>
<text x="102.4" y="76.2">VDD33</text>
<text x="115" y="76.2">VDD33</text>
<text x="179.3" y="74.1">GND</text>
<text x="24.2" y="82.6">GND</text>
<text x="45.7" y="83.1" transform="rotate(-90 45.7 83.1)">KEY1</text>
<text x="48.2" y="83.1" transform="rotate(-90 48.2 83.1)">KEY2</text>
<text x="57.9" y="83.1" transform="rotate(-90 57.9 83.1)">UART_TXD</text>
<text x="60.4" y="83.1" transform="rotate(-90 60.4 83.1)">UART_RXD</text>
<text x="194" y="89.8">GND</text>
<text x="246" y="86.5">GND</text>
<text x="38" y="93.5">VDD33</text>
<text x="97.6" y="90.6">KEY1</text>
<text x="108.8" y="90.9">KEY2</text>
<text x="121.5" y="90.9">KEY3</text>
<text x="175.9" y="97.4">VDD33</text>
<text x="89.5" y="105.2">GND</text>
<text x="103.4" y="105.4">GND</text>
<text x="116" y="105.4">GND</text>
<text x="21.8" y="108.1">/RESET</text>
<text x="154.9" y="113.9">UART_RXD_USB</text>
<text x="154.9" y="111.5">UART_TXD_USB</text>
<text x="254.9" y="118.8">D+</text>
<text x="260.8" y="116.3">D-</text>
<text x="39" y="125.2">GND</text>
<text x="63.4" y="134.9">GND</text>
<text x="20.7" y="139">VDD33</text>
<text x="55.7" y="143.9">PA1</text>
<text x="261.1" y="140.6">VDD33</text>
<text x="18.5" y="151.9">VCC_24V</text>
<text x="55.2" y="155.5">GND</text>
<text x="97.3" y="154.5">GND</text>
<text x="144.4" y="154">VDD33</text>
<text x="134.7" y="156.7">VDD33</text>
<text x="20.7" y="167.7">UART_RXD_USB</text>
<text x="52.3" y="167.7">UART_TXD_USB</text>
<text x="220.7" y="167.5">GND</text>
<text x="247.5" y="162.3">GND</text>
<text x="20.7" y="170.1">UART_TXD</text>
<text x="52.3" y="170.1">UART_RXD</text>
<text x="155.1" y="171.3">485_A</text>
<text x="155.1" y="173.8">485_B</text>
<text x="162.3" y="170.1">GND</text>
<text x="104.1" y="190.8">GND</text>
<text x="135.7" y="190.8">GND</text>
</g>
<g font-size="2.2" fill="#0e0e0e">
<text x="36.5" y="22.5">U1</text>
<text x="181.4" y="22.7">4.7μF/10%/0805</text>
<text x="196.7" y="23.5">U2</text>
<text x="36.5" y="24.9">STM32W_1</text>
<text x="145.8" y="26.6">P1</text>
<text x="164.6" y="30">C4</text>
<text x="174.3" y="29.1">C1</text>
<text x="175.3" y="25.2">4.7μF/10%/0805</text>
<text x="182.1" y="29.1">C2</text>
<text x="223.3" y="29.8">C3</text>
<text x="237.8" y="24.7">L1</text>
<text x="237.8" y="29.1">15μH</text>
<text x="261.3" y="30">C5</text>
<text x="164.1" y="33.2">220μF</text>
<text x="236.6" y="32.9">D1</text>
<text x="245.2" y="35.2">0.1μf/10%/0805</text>
<text x="252.7" y="30.5">C6</text>
<text x="261.3" y="32.4">476C</text>
<text x="268.8" y="31.7">R1</text>
<text x="268.8" y="34.1">10K</text>
<text x="145.8" y="41.2">1*4/2.54排针</text>
<text x="194.3" y="41.2">TPS5430</text>
<text x="223.5" y="37.1">0.01μF/10%/</text>
<text x="233.9" y="41.4">1N5408/SMA</text>
<text x="234.4" y="37.1">0805</text>
<text x="215" y="44.9">R2</text>
<text x="111.5" y="52.8">P7</text>
<text x="213" y="50">7580M\3.24K</text>
<text x="96.6" y="57.5">KEY1</text>
<text x="115.8" y="57.5">KEY2</text>
<text x="134.6" y="57.2">KEY3</text>
<text x="184.3" y="54.4">D2</text>
<text x="185.5" y="57.5">1N5408/SMB</text>
<text x="203.5" y="57">U3</text>
<text x="232.5" y="58.3">L2</text>
<text x="171.4" y="62.6">C7</text>
<text x="178" y="62.6">C8</text>
<text x="183.3" y="62.6">C9</text>
<text x="232.5" y="62.6">15μH</text>
<text x="96.6" y="67.2">Header 2</text>
<text x="115.8" y="67.2">Header2</text>
<text x="134.6" y="67">Header 2</text>
<text x="161.1" y="71.8">4.7μF/10%/0805</text>
<text x="161.1" y="66.7">4.7μF/10%/0805</text>
<text x="161.4" y="69.4">4.7μF/10%/0805</text>
<text x="244.9" y="70.4">C10</text>
<text x="251" y="70.6">C11</text>
<text x="28.7" y="72.6">C12</text>
<text x="31.2" y="73.6" transform="rotate(90 31.2 73.6)">0.1uf/10%/0805</text>
<text x="239.4" y="76.5">47uF/20%/</text>
<text x="248.7" y="76.5">10V/B</text>
<text x="257.1" y="76.7">0.1μf/10%/0805</text>
<text x="92.7" y="83.2">R3</text>
<text x="106.6" y="83.5">R4</text>
<text x="119.3" y="83.5">R5</text>
<text x="203.5" y="80.4">TPS62056</text>
<text x="92.5" y="88.4">10K/5%/0805</text>
<text x="106.1" y="88.4">10K/5%/0805</text>
<text x="120" y="87.6">10K/5%/0805</text>
<text x="94" y="95.2">C13</text>
<text x="107.9" y="95.4">C14</text>
<text x="110.1" y="95.9" transform="rotate(90 110.1 95.9)">0.1uf/10%/0805</text>
<text x="120.5" y="95.4">C15</text>
<text x="42.3" y="100.8">R6</text>
<text x="96.4" y="96.2" transform="rotate(90 96.4 96.2)">0.1uf/10%/0805</text>
<text x="122.4" y="96.2" transform="rotate(90 122.4 96.2)">0.1uf/10%/0805</text>
<text x="42.1" y="105.9">10K/5%/0805</text>
<text x="172.6" y="104.9">R7</text>
<text x="183" y="104.9">R8</text>
<text x="183" y="107.6">3.3K/5%/0805</text>
<text x="73" y="113">VT1</text>
<text x="163.1" y="108.3">3.3K/5%/0805</text>
<text x="206" y="109.1">U4</text>
<text x="42.8" y="119.7">0.1uf/10%/0805</text>
<text x="43.5" y="115.2">C16</text>
<text x="73" y="115.4">2N3904</text>
<text x="82.7" y="115.4">R9</text>
<text x="78.8" y="121.9">1K/5%/0805</text>
<text x="169.4" y="121.3">C18</text>
<text x="177.5" y="120.5">C17</text>
<text x="182.4" y="125.8">100pf/10%/0805</text>
<text x="102" y="130.2">VT2</text>
<text x="161.1" y="126.3">100pf/10%/0805</text>
<text x="102" y="132.7">2N3904</text>
<text x="114.4" y="136.1">R10</text>
<text x="31.2" y="142.8">R11</text>
<text x="43.3" y="141.4">LED1</text>
<text x="112.7" y="142.4">1K/5%/0805</text>
<text x="27" y="147.8">3.3K/5%/0805</text>
<text x="47.7" y="147">green LED</text>
<text x="251" y="146.1">C19</text>
<text x="42.6" y="153.3">R12</text>
<text x="151.4" y="155.3">C20</text>
<text x="156.5" y="155.5">0.1uf/10%/0805</text>
<text x="251.3" y="151.9">0.1μf/10%/0805</text>
<text x="27" y="158.4">LED2</text>
<text x="30.6" y="161.1">VDD33</text>
<text x="38.9" y="158.2">1.5K/5%/0805</text>
<text x="111.3" y="161.6">U5</text>
<text x="37.7" y="165.3">P5</text>
<text x="139.1" y="166.2">R13</text>
<text x="151.2" y="162.1">C21</text>
<text x="156" y="162.1">1uf/10%/0805</text>
<text x="206" y="163.1">FT232R</text>
<text x="139.1" y="168.7">3.3K/5%/0805</text>
<text x="264.4" y="169.9">P6</text>
<text x="264.4" y="172.3">1*4/2.54排针</text>
<text x="37.7" y="177.4">2*3排针</text>
<text x="132.9" y="179.3">R15</text>
<text x="146.3" y="177.9">R14</text>
<text x="131.5" y="184.2">3.3K/5%/0805</text>
<text x="145.8" y="181.5" transform="rotate(90 145.8 181.5)">120ohm</text>
<text x="111.3" y="188.3">MAX3485CSA</text>
</g>
<g font-size="2.2">
<text x="33.5" y="29.8">1</text>
<text x="74.9" y="29.8">32</text>
<text x="193.7" y="25.9">7</text>
<text x="198.4" y="27.1">VIN</text>
<text x="211.8" y="27.1">PH</text>
<text x="218.1" y="25.9">8</text>
<text x="33.5" y="32.2">2</text>
<text x="33.5" y="34.6">3</text>
<text x="38.2" y="31">3.3V</text>
<text x="38.2" y="33.5">3.3V</text>
<text x="38.2" y="35.8">PC5</text>
<text x="66.7" y="35.8">GND</text>
<text x="66.7" y="33.5">GND</text>
<text x="66.7" y="31">GND</text>
<text x="74.9" y="34.6">30</text>
<text x="74.9" y="32.2">31</text>
<text x="147.5" y="30.2">1</text>
<text x="147.5" y="32.7">2</text>
<text x="147.5" y="35.2">3</text>
<text x="193.7" y="30.7">2</text>
<text x="193.7" y="33.2">3</text>
<text x="198.4" y="31.9">NC</text>
<text x="198.4" y="34.4">NC</text>
<text x="208.9" y="32.4">BOOT</text>
<text x="218.1" y="31.3">1</text>
<text x="33.5" y="37.1">4</text>
<text x="33.5" y="39.5">5</text>
<text x="33.5" y="41.9">6</text>
<text x="38.2" y="38.3">PC6</text>
<text x="38.2" y="40.7">PC7</text>
<text x="67.7" y="40.7">PB5</text>
<text x="74.9" y="41.9">27</text>
<text x="74.9" y="39.5">28</text>
<text x="74.9" y="37.1">29</text>
<text x="113.2" y="37.1">1</text>
<text x="113.2" y="39.5">2</text>
<text x="113.2" y="41.9">3</text>
<text x="147.5" y="37.5">4</text>
<text x="193.7" y="36.8">5</text>
<text x="198.4" y="38">ENA</text>
<text x="205" y="41.8" transform="rotate(-90 205 41.8)">6</text>
<text x="206.2" y="37.1" transform="rotate(-90 206.2 37.1)">GND</text>
<text x="206.5" y="37.8">VSENSE</text>
<text x="218.1" y="36.6">4</text>
<text x="33.5" y="44.4">7</text>
<text x="33.5" y="46.8">8</text>
<text x="38.2" y="43.2">PA7</text>
<text x="38.2" y="45.6">/RESET</text>
<text x="67.7" y="45.6">PB7</text>
<text x="67.7" y="43.2">PB6</text>
<text x="74.9" y="46.8">25</text>
<text x="74.9" y="44.4">26</text>
<text x="113.2" y="44.4">4</text>
<text x="113.2" y="46.8">5</text>
<text x="32.5" y="51.7">10</text>
<text x="33.5" y="49.2">9</text>
<text x="38.2" y="48">PB3</text>
<text x="38.2" y="50.5">PB4</text>
<text x="38.2" y="52.8">PA0</text>
<text x="67.6" y="50.5">PC1</text>
<text x="67.6" y="48">PC0</text>
<text x="67.7" y="52.8">PB0</text>
<text x="74.9" y="51.7">23</text>
<text x="74.9" y="49.2">24</text>
<text x="113.2" y="49.2">6</text>
<text x="32.5" y="54.1">11</text>
<text x="38.2" y="55.3">PA1</text>
<text x="67.6" y="55.3">PC4</text>
<text x="74.9" y="54.1">22</text>
<text x="200.6" y="59.5">1</text>
<text x="220.3" y="59.5">9</text>
<text x="44.5" y="60.2" transform="rotate(-90 44.5 60.2)">PA2</text>
<text x="46.9" y="60.2" transform="rotate(-90 46.9 60.2)">PA3</text>
<text x="49.4" y="60.2" transform="rotate(-90 49.4 60.2)">PA4</text>
<text x="51.8" y="60.2" transform="rotate(-90 51.8 60.2)">PA5</text>
<text x="54.3" y="60.2" transform="rotate(-90 54.3 60.2)">PA6</text>
<text x="56.6" y="60.2" transform="rotate(-90 56.6 60.2)">PC2</text>
<text x="59.1" y="60.2" transform="rotate(-90 59.1 60.2)">PB1</text>
<text x="61.6" y="60.2" transform="rotate(-90 61.6 60.2)">PB2</text>
<text x="64" y="60.2" transform="rotate(-90 64 60.2)">SWCLK</text>
<text x="66.4" y="60.2" transform="rotate(-90 66.4 60.2)">PC3</text>
<text x="98.3" y="61.1">1</text>
<text x="98.3" y="63.6">2</text>
<text x="117.6" y="61.1">1</text>
<text x="117.6" y="63.6">2</text>
<text x="136.3" y="60.9">1</text>
<text x="136.3" y="63.3">2</text>
<text x="200.6" y="61.9">8</text>
<text x="205.2" y="60.6">VIN</text>
<text x="205.2" y="63.1">EN</text>
<text x="213.4" y="60.6">SW</text>
<text x="214.1" y="65.8">FB</text>
<text x="220.3" y="64.5">5</text>
<text x="43.3" y="66.1" transform="rotate(-90 43.3 66.1)">12</text>
<text x="45.7" y="66.1" transform="rotate(-90 45.7 66.1)">13</text>
<text x="48.2" y="66.1" transform="rotate(-90 48.2 66.1)">14</text>
<text x="50.5" y="66.1" transform="rotate(-90 50.5 66.1)">15</text>
<text x="53" y="66.1" transform="rotate(-90 53 66.1)">16</text>
<text x="55.5" y="66.1" transform="rotate(-90 55.5 66.1)">17</text>
<text x="57.9" y="66.1" transform="rotate(-90 57.9 66.1)">18</text>
<text x="60.4" y="66.1" transform="rotate(-90 60.4 66.1)">19</text>
<text x="62.7" y="66.1" transform="rotate(-90 62.7 66.1)">20</text>
<text x="65.2" y="66.1" transform="rotate(-90 65.2 66.1)">21</text>
<text x="200.6" y="67">6</text>
<text x="200.6" y="70.4">7</text>
<text x="205.2" y="68.2">LBI</text>
<text x="205.2" y="71.6">SYNC</text>
<text x="214" y="69.7">PG</text>
<text x="220.3" y="68.4">4</text>
<text x="220.3" y="71.4">2</text>
<text x="200.6" y="75.3">3</text>
<text x="205.2" y="76.5">GND PGND</text>
<text x="212.5" y="72.6">LBO</text>
<text x="220.3" y="75">10</text>
<text x="65.2" y="111.5" transform="rotate(-90 65.2 111.5)">3</text>
<text x="203" y="111.5">1</text>
<text x="203" y="113.9">5</text>
<text x="207.7" y="112.7">TXD</text>
<text x="231.7" y="112.7">VCCIO</text>
<text x="242" y="111.5">4</text>
<text x="242" y="113.9">20</text>
<text x="66.4" y="116.6" transform="rotate(-90 66.4 116.6)">C</text>
<text x="69.9" y="119.1">B</text>
<text x="74.9" y="117.8">1</text>
<text x="202" y="118.8">11</text>
<text x="203" y="116.3">3</text>
<text x="207.7" y="117.6">/RTS</text>
<text x="207.7" y="115.2">RXD</text>
<text x="207.7" y="120">/CTS</text>
<text x="231" y="117.6">USBDM</text>
<text x="231.6" y="120">USBDP</text>
<text x="233.9" y="115.2">VCC</text>
<text x="242" y="116.3">16</text>
<text x="242" y="118.8">15</text>
<text x="66.4" y="121.5" transform="rotate(-90 66.4 121.5)">E</text>
<text x="203" y="121.3">2</text>
<text x="203" y="123.6">9</text>
<text x="207.7" y="122.4">/DTR</text>
<text x="207.7" y="124.9">/DSR</text>
<text x="235.4" y="124.9">NC</text>
<text x="242" y="123.6">8</text>
<text x="65.2" y="126.3" transform="rotate(-90 65.2 126.3)">2</text>
<text x="99.1" y="131.2" transform="rotate(-90 99.1 131.2)">3</text>
<text x="202" y="126.1">10</text>
<text x="203" y="128.5">6</text>
<text x="207.7" y="129.7">/RI</text>
<text x="207.7" y="127.3">/DCD</text>
<text x="231.4" y="127.3">/RESET</text>
<text x="242" y="126.1">19</text>
<text x="242" y="131">24</text>
<text x="100.2" y="136.3" transform="rotate(-90 100.2 136.3)">C</text>
<text x="108.8" y="137.5">1</text>
<text x="202" y="135.8">22</text>
<text x="202" y="133.4">23</text>
<text x="207.7" y="137">CBUS1</text>
<text x="207.7" y="134.6">CBUS0</text>
<text x="233.5" y="137">OSCI</text>
<text x="235.4" y="132.2">NC</text>
<text x="242" y="135.8">27</text>
<text x="100.2" y="141.2" transform="rotate(-90 100.2 141.2)">E</text>
<text x="103.8" y="138.7">B</text>
<text x="202" y="143.1">12</text>
<text x="202" y="138.3">13</text>
<text x="202" y="140.6">14</text>
<text x="207.7" y="139.5">CBUS2</text>
<text x="207.7" y="141.9">CBUS3</text>
<text x="232.7" y="139.5">OSCO</text>
<text x="242" y="143.1">17</text>
<text x="242" y="138.3">28</text>
<text x="99.1" y="145.9" transform="rotate(-90 99.1 145.9)">2</text>
<text x="207.7" y="144.4">CBUS4</text>
<text x="230.6" y="144.4">3V3OUT</text>
<text x="218.9" y="151.7" transform="rotate(-90 218.9 151.7)">TEST</text>
<text x="221.3" y="151.7" transform="rotate(-90 221.3 151.7)">GND</text>
<text x="223.7" y="151.7" transform="rotate(-90 223.7 151.7)">GND</text>
<text x="226.1" y="151.7" transform="rotate(-90 226.1 151.7)">GND</text>
<text x="228.6" y="151.7" transform="rotate(-90 228.6 151.7)">AGND</text>
<text x="217.7" y="157.5" transform="rotate(-90 217.7 157.5)">26</text>
<text x="220" y="156.4" transform="rotate(-90 220 156.4)">7</text>
<text x="222.5" y="157.5" transform="rotate(-90 222.5 157.5)">18</text>
<text x="225" y="157.5" transform="rotate(-90 225 157.5)">21</text>
<text x="227.4" y="157.5" transform="rotate(-90 227.4 157.5)">25</text>
<text x="108.3" y="166.5">2</text>
<text x="122.2" y="165.3">VCC</text>
<text x="130.2" y="164">8</text>
<text x="267.5" y="163.4" transform="rotate(-90 267.5 163.4)">4</text>
<text x="270" y="163.4" transform="rotate(-90 270 163.4)">3</text>
<text x="272.5" y="163.4" transform="rotate(-90 272.5 163.4)">2</text>
<text x="274.8" y="163.4" transform="rotate(-90 274.8 163.4)">1</text>
<text x="39.4" y="168.9">1</text>
<text x="39.4" y="171.3">2</text>
<text x="39.4" y="173.8">3</text>
<text x="44.7" y="168.9">4</text>
<text x="44.7" y="171.3">5</text>
<text x="44.7" y="173.8">6</text>
<text x="108.3" y="168.9">1</text>
<text x="130.2" y="168.9">6</text>
<text x="130.2" y="173.8">7</text>
<text x="108.3" y="176.2">3</text>
<text x="108.3" y="178.7">4</text>
<text x="199.6" y="175">Title</text>
<text x="108.3" y="183.5">5</text>
<text x="112.9" y="184.7">GND</text>
<text x="199.6" y="182.3">Size</text>
<text x="200.8" y="185.9">A4</text>
<text x="211.8" y="182.3">Number</text>
<text x="260.5" y="182.3">Revision</text>
<text x="199.6" y="189.6">Date:</text>
<text x="210.6" y="189.6">2013/10/24</text>
<text x="248.3" y="189.6">Sheet</text>
<text x="255.1" y="189.6">of</text>
<text x="199.6" y="192">File:</text>
<text x="210.6" y="192">E:\工作文件\..\SW108_0713.SchDoc</text>
<text x="248.3" y="192">Drawn By:</text>
</g>
<g font-size="2.2" fill="#343434">
<text x="43.3" y="82.3" transform="rotate(-90 43.3 82.3)">shineng</text>
<text x="90.1" y="117.8">CBUS2</text>
<text x="128.8" y="137.5">CBUS0</text>
<text x="186.5" y="133.4">CBUS0</text>
<text x="186.5" y="138.3">CBUS2</text>
<text x="77.1" y="166.5">shineng</text>
<text x="20.7" y="172.6">UART_TXD 485</text>
<text x="52.3" y="172.6">UART_RXD 485</text>
<text x="88.1" y="168.9">UART_RXD 485</text>
<text x="88.1" y="178.7">UART_TXD485</text>
</g>
<g font-size="2.2" fill="#4e4e4e">
<text x="50.5" y="83.1" transform="rotate(-90 50.5 83.1)">BOOT</text>
<text x="89.8" y="127.8">BOOT</text>
</g>
<g font-size="1.4" fill="#0e0e0e">
<text x="118.5" y="171">R</text>
<text x="126.8" y="168.8">A</text>
<text x="126.8" y="173.7">B</text>
<text x="117.1" y="179.5">D</text>
</g>
</svg>
